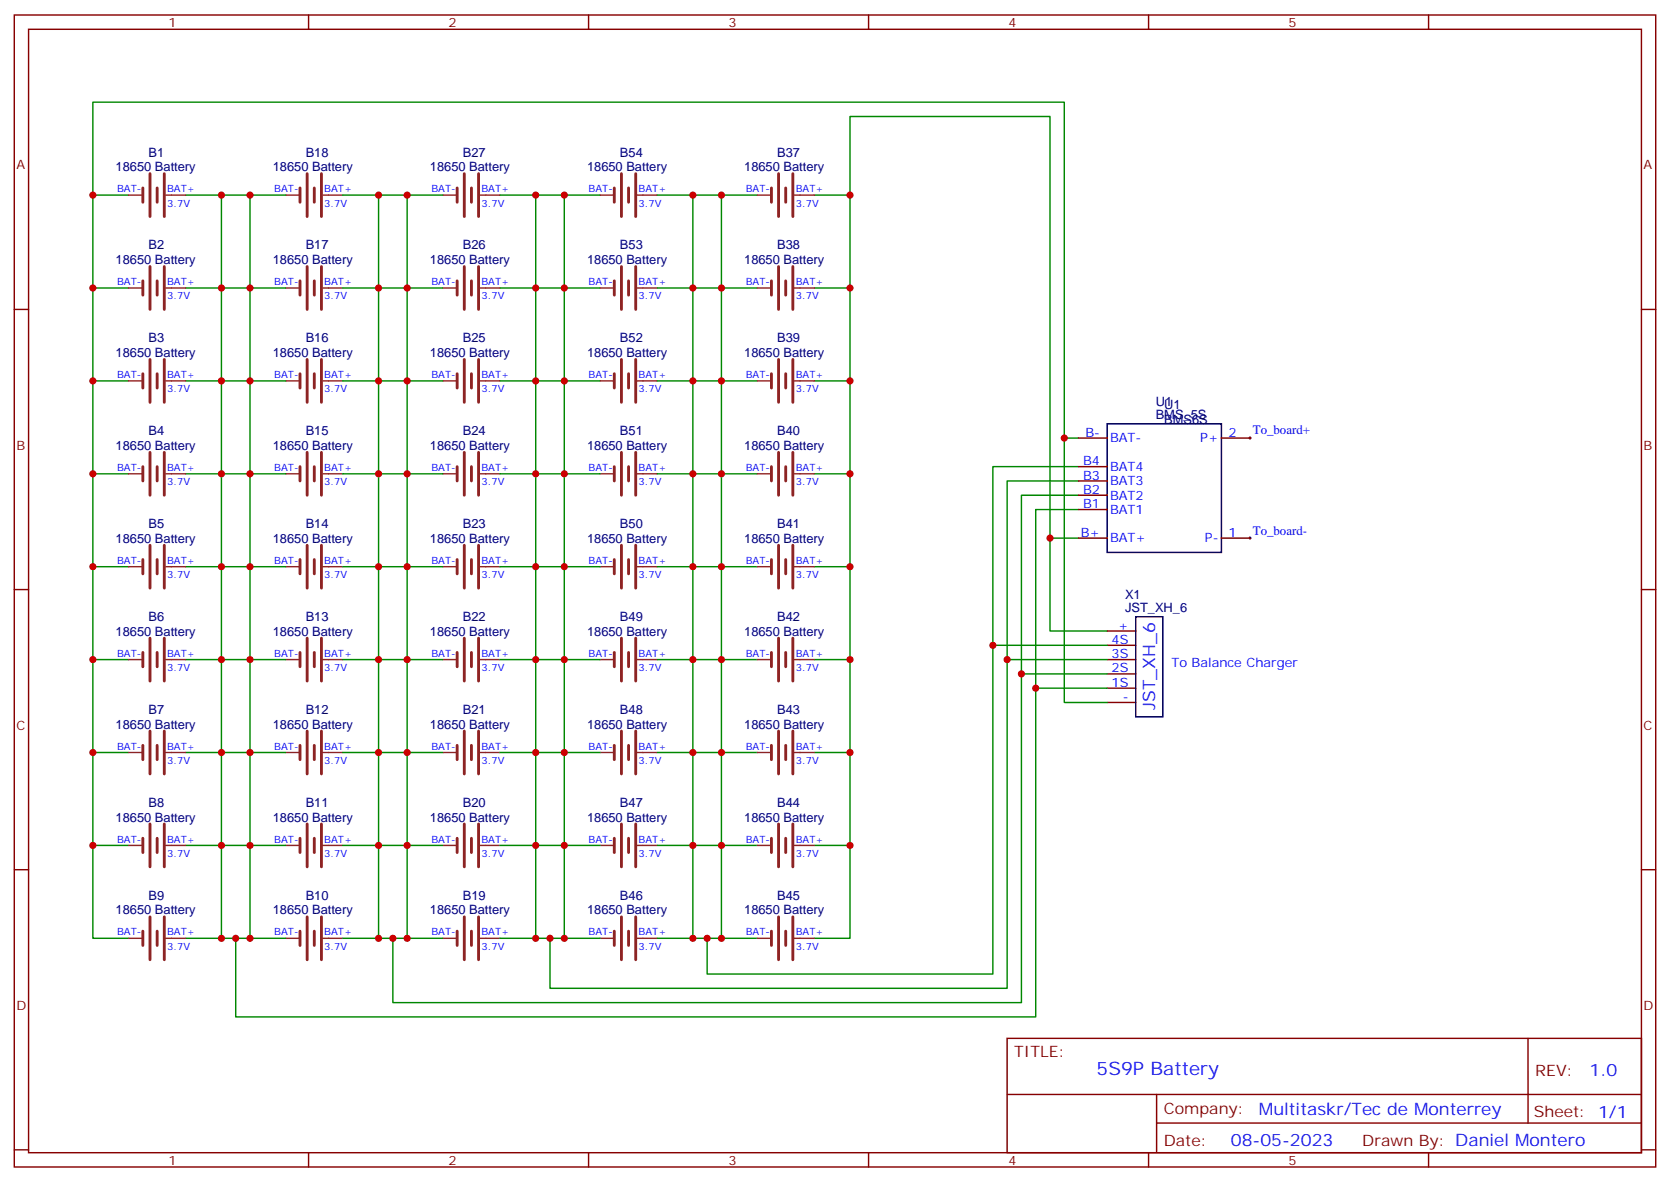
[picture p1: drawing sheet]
<svg xmlns="http://www.w3.org/2000/svg" width="412mm" height="292mm" viewBox="0 0 412 292" stroke-linecap="round" stroke-linejoin="round" font-family="sans-serif">
<path d="M308.3 108.1h.7M308.7 107.8v.7M308.3 132.8h.7M308.7 132.5v.7" fill="none" stroke="#000" stroke-width=".25"/>
<g fill="none" stroke="#008700" stroke-width=".35">
<path d="M22.9 48.2v-23h239.9v82.9h3.5M31.7 48.2h-8.8v22.9h8.8M45.9 48.2h8.8v22.9h-8.8M54.7 48.2h7M70.6 48.2h-8.9v22.9h8.9M84.7 48.2h8.8v22.9h-8.8M93.5 48.2h7M109.4 48.2h-8.9v22.9h8.9M123.5 48.2h8.8v22.9h-8.8M132.3 48.2h7M148.2 48.2h-8.9v22.9h8.9M162.3 48.2h8.8v22.9h-8.8"/>
<path d="M171.1 48.2h7.1M187 48.2h-8.8v22.9h8.8M201.1 48.2h8.8v22.9h-8.8M209.9 48.2v-19.4h49.4v104h7M22.9 71.1v22.9h8.8M209.9 71.1v22.9h-8.8M22.9 94v22.9h8.8M45.9 94h8.8v-22.9h7v22.9h8.9M84.7 94h8.8v-22.9h7v22.9h8.9M123.5 94h8.8v-22.9h7v22.9h8.9M162.3 94h8.8v-22.9h7.1v22.9h8.8M209.9 94v22.9h-8.8"/>
<path d="M22.9 116.9v23h8.8M45.9 116.9h8.8v-22.9h7v22.9h8.9M84.7 116.9h8.8v-22.9h7v22.9h8.9M123.5 116.9h8.8v-22.9h7v22.9h8.9M162.3 116.9h8.8v-22.9h7.1v22.9h8.8M209.9 116.9v23h-8.8M262.8 108.1v65.3h10.6M266.3 118.7h-17.6v125.2h-112.9v-12.3M266.3 115.2h-21.1v125.2h-70.6v-8.8M22.9 139.9v22.9h8.8M45.9 139.9h8.8v-23h7v23h8.9M84.7 139.9h8.8v-23h7v23h8.9"/>
<path d="M123.5 139.9h8.8v-23h7v23h8.9M162.3 139.9h8.8v-23h7.1v23h8.8M209.9 139.9v22.9h-8.8M259.3 132.8v23h14.1M266.3 125.8h-10.5v125.2h-197.6v-19.4M266.3 122.2h-14.1v125.3h-155.2v-15.9M245.2 159.3h28.2M22.9 162.8v22.9h8.8M45.9 162.8h8.8v-22.9h7v22.9h8.9M84.7 162.8h8.8v-22.9h7v22.9h8.9M123.5 162.8h8.8v-22.9h7v22.9h8.9M162.3 162.8h8.8v-22.9h7.1v22.9h8.8"/>
<path d="M209.9 162.8v22.9h-8.8M248.7 162.8h24.7M252.2 166.3h21.2M255.8 169.9h17.6M22.9 185.7v23h8.8M45.9 185.7h8.8v-22.9h7v22.9h8.9M84.7 185.7h8.8v-22.9h7v22.9h8.9M123.5 185.7h8.8v-22.9h7v22.9h8.9M162.3 185.7h8.8v-22.9h7.1v22.9h8.8M209.9 185.7v23h-8.8M22.9 208.7v22.9h8.8M45.9 208.7h8.8v-23h7v23h8.9"/>
<path d="M84.7 208.7h8.8v-23h7v23h8.9M123.5 208.7h8.8v-23h7v23h8.9M162.3 208.7h8.8v-23h7.1v23h8.8M209.9 208.7v22.9h-8.8M45.9 231.6h8.8v-22.9h7v22.9h8.9M54.7 231.6h7M84.7 231.6h8.8v-22.9h7v22.9h8.9M93.5 231.6h7M123.5 231.6h8.8v-22.9h7v22.9h8.9M132.3 231.6h7M162.3 231.6h8.8v-22.9h7.1v22.9h8.8M171.1 231.6h7.1"/>
</g>
<g fill="none" stroke="#8c2424" stroke-width=".35">
<path d="M31.7 48.2h3.6M40.9 48.2h5M70.6 48.2h3.5M79.7 48.2h5M109.4 48.2h3.5M118.5 48.2h5M148.2 48.2h3.5M157.3 48.2h5M187 48.2h3.5M196.1 48.2h5M31.7 71.1h3.6M40.9 71.1h5"/>
<path d="M70.6 71.1h3.5M79.7 71.1h5M109.4 71.1h3.5M118.5 71.1h5M148.2 71.1h3.5M157.3 71.1h5M187 71.1h3.5M196.1 71.1h5M31.7 94h3.6M40.9 94h5M70.6 94h3.5M79.7 94h5"/>
<path d="M109.4 94h3.5M118.5 94h5M148.2 94h3.5M157.3 94h5M187 94h3.5M196.1 94h5M31.7 116.9h3.6M40.9 116.9h5M70.6 116.9h3.5M79.7 116.9h5M109.4 116.9h3.5M118.5 116.9h5"/>
<path d="M148.2 116.9h3.5M157.3 116.9h5M187 116.9h3.5M196.1 116.9h5M31.7 139.9h3.6M40.9 139.9h5M70.6 139.9h3.5M79.7 139.9h5M109.4 139.9h3.5M118.5 139.9h5M148.2 139.9h3.5M157.3 139.9h5"/>
<path d="M187 139.9h3.5M196.1 139.9h5M31.7 162.8h3.6M40.9 162.8h5M70.6 162.8h3.5M79.7 162.8h5M109.4 162.8h3.5M118.5 162.8h5M148.2 162.8h3.5M157.3 162.8h5M187 162.8h3.5M196.1 162.8h5"/>
<path d="M31.7 185.7h3.6M40.9 185.7h5M70.6 185.7h3.5M79.7 185.7h5M109.4 185.7h3.5M118.5 185.7h5M148.2 185.7h3.5M157.3 185.7h5M187 185.7h3.5M196.1 185.7h5M31.7 208.7h3.6M40.9 208.7h5"/>
<path d="M70.6 208.7h3.5M79.7 208.7h5M109.4 208.7h3.5M118.5 208.7h5M148.2 208.7h3.5M157.3 208.7h5M187 208.7h3.5M196.1 208.7h5M31.7 231.6h3.6M40.9 231.6h5M70.6 231.6h3.5M79.7 231.6h5"/>
<path d="M109.4 231.6h3.5M118.5 231.6h5M148.2 231.6h3.5M157.3 231.6h5M187 231.6h3.5M196.1 231.6h5"/>
</g>
<g fill="none" stroke="#8c2424" stroke-width=".71">
<path d="M35.3 46.4v3.5M37 42.9v10.5M38.8 46.4v3.5M40.6 42.9v10.5M74.1 46.4v3.5M75.8 42.9v10.5M77.6 46.4v3.5M79.4 42.9v10.5M112.9 46.4v3.5M114.7 42.9v10.5M116.4 46.4v3.5M118.2 42.9v10.5"/>
<path d="M151.7 46.4v3.5M153.5 42.9v10.5M155.2 46.4v3.5M157 42.9v10.5M190.5 46.4v3.5M192.3 42.9v10.5M194 46.4v3.5M195.8 42.9v10.5M35.3 69.3v3.5M37 65.8v10.6M38.8 69.3v3.5M40.6 65.8v10.6"/>
<path d="M74.1 69.3v3.5M75.8 65.8v10.6M77.6 69.3v3.5M79.4 65.8v10.6M112.9 69.3v3.5M114.7 65.8v10.6M116.4 69.3v3.5M118.2 65.8v10.6M151.7 69.3v3.5M153.5 65.8v10.6M155.2 69.3v3.5M157 65.8v10.6"/>
<path d="M190.5 69.3v3.5M192.3 65.8v10.6M194 69.3v3.5M195.8 65.8v10.6M35.3 92.3v3.5M37 88.7v10.6M38.8 92.3v3.5M40.6 88.7v10.6M74.1 92.3v3.5M75.8 88.7v10.6M77.6 92.3v3.5M79.4 88.7v10.6"/>
<path d="M112.9 92.3v3.5M114.7 88.7v10.6M116.4 92.3v3.5M118.2 88.7v10.6M151.7 92.3v3.5M153.5 88.7v10.6M155.2 92.3v3.5M157 88.7v10.6M190.5 92.3v3.5M192.3 88.7v10.6M194 92.3v3.5M195.8 88.7v10.6"/>
<path d="M35.3 115.2v3.5M37 111.7v10.5M38.8 115.2v3.5M40.6 111.7v10.5M74.1 115.2v3.5M75.8 111.7v10.5M77.6 115.2v3.5M79.4 111.7v10.5M112.9 115.2v3.5M114.7 111.7v10.5M116.4 115.2v3.5M118.2 111.7v10.5"/>
<path d="M151.7 115.2v3.5M153.5 111.7v10.5M155.2 115.2v3.5M157 111.7v10.5M190.5 115.2v3.5M192.3 111.7v10.5M194 115.2v3.5M195.8 111.7v10.5M35.3 138.1v3.5M37 134.6v10.6M38.8 138.1v3.5M40.6 134.6v10.6"/>
<path d="M74.1 138.1v3.5M75.8 134.6v10.6M77.6 138.1v3.5M79.4 134.6v10.6M112.9 138.1v3.5M114.7 134.6v10.6M116.4 138.1v3.5M118.2 134.6v10.6M151.7 138.1v3.5M153.5 134.6v10.6M155.2 138.1v3.5M157 134.6v10.6"/>
<path d="M190.5 138.1v3.5M192.3 134.6v10.6M194 138.1v3.5M195.8 134.6v10.6M37 157.5v10.6M40.6 157.5v10.6M75.8 157.5v10.6M79.4 157.5v10.6M114.7 157.5v10.6M118.2 157.5v10.6M153.5 157.5v10.6M157 157.5v10.6"/>
<path d="M192.3 157.5v10.6M195.8 157.5v10.6M35.3 161v3.6M38.8 161v3.6M74.1 161v3.6M77.6 161v3.6M112.9 161v3.6M116.4 161v3.6M151.7 161v3.6M155.2 161v3.6M190.5 161v3.6M194 161v3.6"/>
<path d="M35.3 184v3.5M37 180.4v10.6M38.8 184v3.5M40.6 180.4v10.6M74.1 184v3.5M75.8 180.4v10.6M77.6 184v3.5M79.4 180.4v10.6M112.9 184v3.5M114.7 180.4v10.6M116.4 184v3.5M118.2 180.4v10.6"/>
<path d="M151.7 184v3.5M153.5 180.4v10.6M155.2 184v3.5M157 180.4v10.6M190.5 184v3.5M192.3 180.4v10.6M194 184v3.5M195.8 180.4v10.6M35.3 206.9v3.5M37 203.4v10.6M38.8 206.9v3.5M40.6 203.4v10.6"/>
<path d="M74.1 206.9v3.5M75.8 203.4v10.6M77.6 206.9v3.5M79.4 203.4v10.6M112.9 206.9v3.5M114.7 203.4v10.6M116.4 206.9v3.5M118.2 203.4v10.6M151.7 206.9v3.5M153.5 203.4v10.6M155.2 206.9v3.5M157 203.4v10.6"/>
<path d="M190.5 206.9v3.5M192.3 203.4v10.6M194 206.9v3.5M195.8 203.4v10.6M35.3 229.8v3.6M37 226.3v10.6M38.8 229.8v3.6M40.6 226.3v10.6M74.1 229.8v3.6M75.8 226.3v10.6M77.6 229.8v3.6M79.4 226.3v10.6"/>
<path d="M112.9 229.8v3.6M114.7 226.3v10.6M116.4 229.8v3.6M118.2 226.3v10.6M151.7 229.8v3.6M153.5 226.3v10.6M155.2 229.8v3.6M157 226.3v10.6M190.5 229.8v3.6M192.3 226.3v10.6M194 229.8v3.6M195.8 226.3v10.6"/>
</g>
<g fill="none" stroke="#870000" stroke-width=".35">
<path d="M3.5 3.7h405.4v284.3h-405.4zM7.1 7.2h398.2v277.3h-398.2zM76.2 3.7v3.5M145.3 3.7v3.5M214.5 3.7v3.5M283.6 3.7v3.5M352.8 3.7v3.5M3.5 76.4h3.6M405.3 76.4h3.6M266.3 118.7h7.1M266.3 108.1h7.1M266.3 115.2h7.1"/>
<path d="M301.6 108.1h7.1M266.3 132.8h7.1M266.3 125.8h7.1M266.3 122.2h7.1M301.6 132.8h7.1M3.5 145.5h3.6M273.4 159.3h7.1M273.4 155.8h7.1M405.3 145.5h3.6M273.4 173.4h7.1M273.4 169.9h7.1M273.4 166.3h7.1"/>
<path d="M273.4 162.8h7.1M3.5 214.7h3.6M405.3 214.7h3.6M248.7 256.3h156.6v28.2h-156.6zM377.3 256.3v20.9M248.7 270.1h156.5M285.6 277.2h119.6M285.6 270.1v14.2M3.5 283.8h3.6M76.2 284.5v3.5M145.3 284.5v3.5M214.5 284.5v3.5"/>
<path d="M283.6 284.5v3.5M352.8 284.5v3.5M405.3 283.8h3.6"/>
</g>
<path d="M273.4 104.6h28.2v31.7h-28.2zM280.5 152.2h6.7v24.7h-6.7z" fill="none" stroke="#000" stroke-width=".35"/>
<g fill="#c00">
<circle cx="139.3" cy="71.1" r=".88"/>
<circle cx="139.3" cy="94" r=".88"/>
<circle cx="139.3" cy="116.9" r=".88"/>
<circle cx="139.3" cy="139.9" r=".88"/>
<circle cx="139.3" cy="162.8" r=".88"/>
<circle cx="139.3" cy="185.7" r=".88"/>
<circle cx="139.3" cy="208.7" r=".88"/>
<circle cx="171.1" cy="71.1" r=".88"/>
<circle cx="171.1" cy="94" r=".88"/>
<circle cx="171.1" cy="116.9" r=".88"/>
<circle cx="171.1" cy="139.9" r=".88"/>
<circle cx="171.1" cy="162.8" r=".88"/>
<circle cx="171.1" cy="185.7" r=".88"/>
<circle cx="171.1" cy="208.7" r=".88"/>
<circle cx="209.9" cy="208.7" r=".88"/>
<circle cx="209.9" cy="185.7" r=".88"/>
<circle cx="209.9" cy="162.8" r=".88"/>
<circle cx="209.9" cy="139.9" r=".88"/>
<circle cx="209.9" cy="116.9" r=".88"/>
<circle cx="209.9" cy="94" r=".88"/>
<circle cx="209.9" cy="71.1" r=".88"/>
<circle cx="178.2" cy="208.7" r=".88"/>
<circle cx="178.2" cy="185.7" r=".88"/>
<circle cx="178.2" cy="162.8" r=".88"/>
<circle cx="178.2" cy="139.9" r=".88"/>
<circle cx="178.2" cy="116.9" r=".88"/>
<circle cx="178.2" cy="94" r=".88"/>
<circle cx="178.2" cy="71.1" r=".88"/>
<circle cx="100.5" cy="71.1" r=".88"/>
<circle cx="100.5" cy="94" r=".88"/>
<circle cx="100.5" cy="116.9" r=".88"/>
<circle cx="100.5" cy="139.9" r=".88"/>
<circle cx="100.5" cy="162.8" r=".88"/>
<circle cx="100.5" cy="185.7" r=".88"/>
<circle cx="100.5" cy="208.7" r=".88"/>
<circle cx="132.3" cy="71.1" r=".88"/>
<circle cx="132.3" cy="94" r=".88"/>
<circle cx="132.3" cy="116.9" r=".88"/>
<circle cx="132.3" cy="139.9" r=".88"/>
<circle cx="132.3" cy="162.8" r=".88"/>
<circle cx="132.3" cy="185.7" r=".88"/>
<circle cx="132.3" cy="208.7" r=".88"/>
<circle cx="61.7" cy="71.1" r=".88"/>
<circle cx="61.7" cy="94" r=".88"/>
<circle cx="61.7" cy="116.9" r=".88"/>
<circle cx="61.7" cy="139.9" r=".88"/>
<circle cx="61.7" cy="162.8" r=".88"/>
<circle cx="61.7" cy="185.7" r=".88"/>
<circle cx="61.7" cy="208.7" r=".88"/>
<circle cx="93.5" cy="71.1" r=".88"/>
<circle cx="93.5" cy="94" r=".88"/>
<circle cx="93.5" cy="116.9" r=".88"/>
<circle cx="93.5" cy="139.9" r=".88"/>
<circle cx="93.5" cy="162.8" r=".88"/>
<circle cx="93.5" cy="185.7" r=".88"/>
<circle cx="93.5" cy="208.7" r=".88"/>
<circle cx="54.7" cy="208.7" r=".88"/>
<circle cx="54.7" cy="185.7" r=".88"/>
<circle cx="54.7" cy="162.8" r=".88"/>
<circle cx="54.7" cy="139.9" r=".88"/>
<circle cx="54.7" cy="116.9" r=".88"/>
<circle cx="54.7" cy="94" r=".88"/>
<circle cx="54.7" cy="71.1" r=".88"/>
<circle cx="22.9" cy="208.7" r=".88"/>
<circle cx="22.9" cy="185.7" r=".88"/>
<circle cx="22.9" cy="162.8" r=".88"/>
<circle cx="22.9" cy="139.9" r=".88"/>
<circle cx="22.9" cy="116.9" r=".88"/>
<circle cx="22.9" cy="94" r=".88"/>
<circle cx="22.9" cy="71.1" r=".88"/>
<circle cx="171.1" cy="231.6" r=".88"/>
<circle cx="178.2" cy="231.6" r=".88"/>
<circle cx="139.3" cy="231.6" r=".88"/>
<circle cx="132.3" cy="231.6" r=".88"/>
<circle cx="100.5" cy="231.6" r=".88"/>
<circle cx="93.5" cy="231.6" r=".88"/>
<circle cx="61.7" cy="231.6" r=".88"/>
<circle cx="54.7" cy="231.6" r=".88"/>
<circle cx="171.1" cy="48.2" r=".88"/>
<circle cx="178.2" cy="48.2" r=".88"/>
<circle cx="139.3" cy="48.2" r=".88"/>
<circle cx="132.3" cy="48.2" r=".88"/>
<circle cx="100.5" cy="48.2" r=".88"/>
<circle cx="93.5" cy="48.2" r=".88"/>
<circle cx="61.7" cy="48.2" r=".88"/>
<circle cx="54.7" cy="48.2" r=".88"/>
<circle cx="22.9" cy="48.2" r=".88"/>
<circle cx="209.9" cy="48.2" r=".88"/>
<circle cx="262.8" cy="108.1" r=".88"/>
<circle cx="259.3" cy="132.8" r=".88"/>
<circle cx="58.2" cy="231.6" r=".88"/>
<circle cx="97" cy="231.6" r=".88"/>
<circle cx="135.8" cy="231.6" r=".88"/>
<circle cx="174.6" cy="231.6" r=".88"/>
<circle cx="255.8" cy="169.9" r=".88"/>
<circle cx="252.2" cy="166.3" r=".88"/>
<circle cx="248.7" cy="162.8" r=".88"/>
<circle cx="245.2" cy="159.3" r=".88"/>
</g>
<text font-size="4.6" fill="#00f" x="270.8" y="265.3">5S9P Battery</text>
<g font-size="4.2" fill="#00f">
<text x="285.3" y="175.2" transform="rotate(-90 285.3 175.2)">JST_XH_6</text>
<text x="392.5" y="265.6">1.0</text>
<text x="310.9" y="275.1">Multitaskr/Tec de Monterrey</text>
<text x="304" y="282.9">08-05-2023</text>
</g>
<g font-size="3.9" fill="#800">
<text x="250.5" y="260.9">TITLE:</text>
<text x="379.1" y="265.6">REV:</text>
<text x="287.4" y="275.1">Company:</text>
<text x="378.7" y="275.7">Sheet: 1/1</text>
<text x="287.4" y="282.8">Date:</text>
<text x="336.4" y="282.8">Drawn By: Daniel Montero</text>
</g>
<g font-size="3.2" fill="#800">
<text x="41.6" y="6.7">1</text>
<text x="110.8" y="6.7">2</text>
<text x="179.9" y="6.7">3</text>
<text x="249.1" y="6.7">4</text>
<text x="318.2" y="6.7">5</text>
<text x="4.1" y="41.8">A</text>
<text x="405.9" y="41.8">A</text>
<text x="4.1" y="110.9">B</text>
<text x="405.9" y="110.9">B</text>
<text x="4.1" y="180.1">C</text>
<text x="405.9" y="180.1">C</text>
<text x="4.1" y="249.2">D</text>
<text x="405.9" y="249.2">D</text>
<text x="41.6" y="287.5">1</text>
<text x="110.8" y="287.5">2</text>
<text x="179.9" y="287.5">3</text>
<text x="249.1" y="287.5">4</text>
<text x="318.2" y="287.5">5</text>
</g>
<g font-size="3.2" fill="#000080">
<text x="36.7" y="38.6">B1</text>
<text x="75.5" y="38.6">B18</text>
<text x="114.3" y="38.6">B27</text>
<text x="153.1" y="38.6">B54</text>
<text x="191.9" y="38.6">B37</text>
<text x="28.6" y="42.3">18650 Battery</text>
<text x="67.4" y="42.3">18650 Battery</text>
<text x="106.2" y="42.3">18650 Battery</text>
<text x="145" y="42.3">18650 Battery</text>
<text x="183.8" y="42.3">18650 Battery</text>
<text x="28.6" y="65.2">18650 Battery</text>
<text x="36.7" y="61.6">B2</text>
<text x="67.4" y="65.2">18650 Battery</text>
<text x="75.5" y="61.6">B17</text>
<text x="106.2" y="65.2">18650 Battery</text>
<text x="114.3" y="61.6">B26</text>
<text x="145" y="65.2">18650 Battery</text>
<text x="153.1" y="61.6">B53</text>
<text x="183.8" y="65.2">18650 Battery</text>
<text x="191.9" y="61.6">B38</text>
<text x="28.6" y="88.1">18650 Battery</text>
<text x="36.7" y="84.5">B3</text>
<text x="67.4" y="88.1">18650 Battery</text>
<text x="75.5" y="84.5">B16</text>
<text x="106.2" y="88.1">18650 Battery</text>
<text x="114.3" y="84.5">B25</text>
<text x="145" y="88.1">18650 Battery</text>
<text x="153.1" y="84.5">B52</text>
<text x="183.8" y="88.1">18650 Battery</text>
<text x="191.9" y="84.5">B39</text>
<text x="285.4" y="100.2">U1</text>
<text x="287.5" y="101.1">U1</text>
<text x="36.7" y="107.4">B4</text>
<text x="75.5" y="107.4">B15</text>
<text x="114.3" y="107.4">B24</text>
<text x="153.1" y="107.4">B51</text>
<text x="191.9" y="107.4">B40</text>
<text x="285.4" y="103.4">BMS_5S</text>
<text x="287.5" y="104.6">BMS6S</text>
<text x="28.6" y="111.1">18650 Battery</text>
<text x="67.4" y="111.1">18650 Battery</text>
<text x="106.2" y="111.1">18650 Battery</text>
<text x="145" y="111.1">18650 Battery</text>
<text x="183.8" y="111.1">18650 Battery</text>
<text x="36.7" y="130.4">B5</text>
<text x="75.5" y="130.4">B14</text>
<text x="114.3" y="130.4">B23</text>
<text x="153.1" y="130.4">B50</text>
<text x="191.9" y="130.4">B41</text>
<text x="28.6" y="134">18650 Battery</text>
<text x="67.4" y="134">18650 Battery</text>
<text x="106.2" y="134">18650 Battery</text>
<text x="145" y="134">18650 Battery</text>
<text x="183.8" y="134">18650 Battery</text>
<text x="277.8" y="147.8">X1</text>
<text x="36.7" y="153.3">B6</text>
<text x="75.5" y="153.3">B13</text>
<text x="114.3" y="153.3">B22</text>
<text x="153.1" y="153.3">B49</text>
<text x="191.9" y="153.3">B42</text>
<text x="277.8" y="151.1">JST_XH_6</text>
<text x="28.6" y="156.9">18650 Battery</text>
<text x="67.4" y="156.9">18650 Battery</text>
<text x="106.2" y="156.9">18650 Battery</text>
<text x="145" y="156.9">18650 Battery</text>
<text x="183.8" y="156.9">18650 Battery</text>
<text x="28.6" y="179.9">18650 Battery</text>
<text x="36.7" y="176.2">B7</text>
<text x="67.4" y="179.9">18650 Battery</text>
<text x="75.5" y="176.2">B12</text>
<text x="106.2" y="179.9">18650 Battery</text>
<text x="114.3" y="176.2">B21</text>
<text x="145" y="179.9">18650 Battery</text>
<text x="153.1" y="176.2">B48</text>
<text x="183.8" y="179.9">18650 Battery</text>
<text x="191.9" y="176.2">B43</text>
<text x="28.6" y="202.8">18650 Battery</text>
<text x="36.7" y="199.2">B8</text>
<text x="67.4" y="202.8">18650 Battery</text>
<text x="75.5" y="199.2">B11</text>
<text x="106.2" y="202.8">18650 Battery</text>
<text x="114.3" y="199.2">B20</text>
<text x="145" y="202.8">18650 Battery</text>
<text x="153.1" y="199.2">B47</text>
<text x="183.8" y="202.8">18650 Battery</text>
<text x="191.9" y="199.2">B44</text>
<text x="28.6" y="225.7">18650 Battery</text>
<text x="36.7" y="222.1">B9</text>
<text x="67.4" y="225.7">18650 Battery</text>
<text x="75.5" y="222.1">B10</text>
<text x="106.2" y="225.7">18650 Battery</text>
<text x="114.3" y="222.1">B19</text>
<text x="145" y="225.7">18650 Battery</text>
<text x="153.1" y="222.1">B46</text>
<text x="183.8" y="225.7">18650 Battery</text>
<text x="191.9" y="222.1">B45</text>
</g>
<g font-size="3.2" fill="#00f">
<text x="268" y="107.8">B-</text>
<text x="303.4" y="107.8">2</text>
<text x="309.4" y="107.2">To_board+</text>
<text x="274.1" y="109.2">BAT-</text>
<text x="296.4" y="109.2">P+</text>
<text x="267.4" y="118.4">B3</text>
<text x="267.4" y="114.8">B4</text>
<text x="274.1" y="119.8">BAT3</text>
<text x="274.1" y="116.2">BAT4</text>
<text x="267.4" y="125.4">B1</text>
<text x="267.4" y="121.9">B2</text>
<text x="274.1" y="123.3">BAT2</text>
<text x="274.1" y="126.8">BAT1</text>
<text x="309.4" y="131.9">To_board-</text>
<text x="266.9" y="132.5">B+</text>
<text x="274.1" y="133.9">BAT+</text>
<text x="297.6" y="133.9">P-</text>
<text x="303.4" y="132.5">1</text>
<text x="276.1" y="155.4">+</text>
<text x="274.5" y="158.9">4S</text>
<text x="274.5" y="166">2S</text>
<text x="274.5" y="162.5">3S</text>
<text x="289.3" y="164.6">To Balance Charger</text>
<text x="274.5" y="169.5">1S</text>
<text x="277.3" y="173">-</text>
</g>
<g font-size="2.5" fill="#00f">
<text x="28.9" y="47.4">BAT-</text>
<text x="41.3" y="47.4">BAT+</text>
<text x="67.7" y="47.4">BAT-</text>
<text x="80.1" y="47.4">BAT+</text>
<text x="106.5" y="47.4">BAT-</text>
<text x="118.9" y="47.4">BAT+</text>
<text x="145.3" y="47.4">BAT-</text>
<text x="157.7" y="47.4">BAT+</text>
<text x="184.1" y="47.4">BAT-</text>
<text x="196.5" y="47.4">BAT+</text>
<text x="41.3" y="51">3.7V</text>
<text x="80.1" y="51">3.7V</text>
<text x="118.9" y="51">3.7V</text>
<text x="157.7" y="51">3.7V</text>
<text x="196.5" y="51">3.7V</text>
<text x="28.9" y="70.4">BAT-</text>
<text x="41.3" y="70.4">BAT+</text>
<text x="67.7" y="70.4">BAT-</text>
<text x="80.1" y="70.4">BAT+</text>
<text x="106.5" y="70.4">BAT-</text>
<text x="118.9" y="70.4">BAT+</text>
<text x="145.3" y="70.4">BAT-</text>
<text x="157.7" y="70.4">BAT+</text>
<text x="184.1" y="70.4">BAT-</text>
<text x="196.5" y="70.4">BAT+</text>
<text x="41.3" y="73.9">3.7V</text>
<text x="80.1" y="73.9">3.7V</text>
<text x="118.9" y="73.9">3.7V</text>
<text x="157.7" y="73.9">3.7V</text>
<text x="196.5" y="73.9">3.7V</text>
<text x="28.9" y="93.3">BAT-</text>
<text x="41.3" y="93.3">BAT+</text>
<text x="67.7" y="93.3">BAT-</text>
<text x="80.1" y="93.3">BAT+</text>
<text x="106.5" y="93.3">BAT-</text>
<text x="118.9" y="93.3">BAT+</text>
<text x="145.3" y="93.3">BAT-</text>
<text x="157.7" y="93.3">BAT+</text>
<text x="184.1" y="93.3">BAT-</text>
<text x="196.5" y="93.3">BAT+</text>
<text x="41.3" y="96.8">3.7V</text>
<text x="80.1" y="96.8">3.7V</text>
<text x="118.9" y="96.8">3.7V</text>
<text x="157.7" y="96.8">3.7V</text>
<text x="196.5" y="96.8">3.7V</text>
<text x="28.9" y="116.2">BAT-</text>
<text x="41.3" y="116.2">BAT+</text>
<text x="41.3" y="119.8">3.7V</text>
<text x="67.7" y="116.2">BAT-</text>
<text x="80.1" y="116.2">BAT+</text>
<text x="80.1" y="119.8">3.7V</text>
<text x="106.5" y="116.2">BAT-</text>
<text x="118.9" y="116.2">BAT+</text>
<text x="118.9" y="119.8">3.7V</text>
<text x="145.3" y="116.2">BAT-</text>
<text x="157.7" y="116.2">BAT+</text>
<text x="157.7" y="119.8">3.7V</text>
<text x="184.1" y="116.2">BAT-</text>
<text x="196.5" y="116.2">BAT+</text>
<text x="196.5" y="119.8">3.7V</text>
<text x="28.9" y="139.2">BAT-</text>
<text x="41.3" y="139.2">BAT+</text>
<text x="41.3" y="142.7">3.7V</text>
<text x="67.7" y="139.2">BAT-</text>
<text x="80.1" y="139.2">BAT+</text>
<text x="80.1" y="142.7">3.7V</text>
<text x="106.5" y="139.2">BAT-</text>
<text x="118.9" y="139.2">BAT+</text>
<text x="118.9" y="142.7">3.7V</text>
<text x="145.3" y="139.2">BAT-</text>
<text x="157.7" y="139.2">BAT+</text>
<text x="157.7" y="142.7">3.7V</text>
<text x="184.1" y="139.2">BAT-</text>
<text x="196.5" y="139.2">BAT+</text>
<text x="196.5" y="142.7">3.7V</text>
<text x="28.9" y="162.1">BAT-</text>
<text x="41.3" y="162.1">BAT+</text>
<text x="41.3" y="165.6">3.7V</text>
<text x="67.7" y="162.1">BAT-</text>
<text x="80.1" y="162.1">BAT+</text>
<text x="80.1" y="165.6">3.7V</text>
<text x="106.5" y="162.1">BAT-</text>
<text x="118.9" y="162.1">BAT+</text>
<text x="118.9" y="165.6">3.7V</text>
<text x="145.3" y="162.1">BAT-</text>
<text x="157.7" y="162.1">BAT+</text>
<text x="157.7" y="165.6">3.7V</text>
<text x="184.1" y="162.1">BAT-</text>
<text x="196.5" y="162.1">BAT+</text>
<text x="196.5" y="165.6">3.7V</text>
<text x="28.9" y="185">BAT-</text>
<text x="41.3" y="185">BAT+</text>
<text x="67.7" y="185">BAT-</text>
<text x="80.1" y="185">BAT+</text>
<text x="106.5" y="185">BAT-</text>
<text x="118.9" y="185">BAT+</text>
<text x="145.3" y="185">BAT-</text>
<text x="157.7" y="185">BAT+</text>
<text x="184.1" y="185">BAT-</text>
<text x="196.5" y="185">BAT+</text>
<text x="41.3" y="188.6">3.7V</text>
<text x="80.1" y="188.6">3.7V</text>
<text x="118.9" y="188.6">3.7V</text>
<text x="157.7" y="188.6">3.7V</text>
<text x="196.5" y="188.6">3.7V</text>
<text x="28.9" y="208">BAT-</text>
<text x="41.3" y="208">BAT+</text>
<text x="67.7" y="208">BAT-</text>
<text x="80.1" y="208">BAT+</text>
<text x="106.5" y="208">BAT-</text>
<text x="118.9" y="208">BAT+</text>
<text x="145.3" y="208">BAT-</text>
<text x="157.7" y="208">BAT+</text>
<text x="184.1" y="208">BAT-</text>
<text x="196.5" y="208">BAT+</text>
<text x="41.3" y="211.5">3.7V</text>
<text x="80.1" y="211.5">3.7V</text>
<text x="118.9" y="211.5">3.7V</text>
<text x="157.7" y="211.5">3.7V</text>
<text x="196.5" y="211.5">3.7V</text>
<text x="28.9" y="230.9">BAT-</text>
<text x="41.3" y="230.9">BAT+</text>
<text x="67.7" y="230.9">BAT-</text>
<text x="80.1" y="230.9">BAT+</text>
<text x="106.5" y="230.9">BAT-</text>
<text x="118.9" y="230.9">BAT+</text>
<text x="145.3" y="230.9">BAT-</text>
<text x="157.7" y="230.9">BAT+</text>
<text x="184.1" y="230.9">BAT-</text>
<text x="196.5" y="230.9">BAT+</text>
<text x="41.3" y="234.4">3.7V</text>
<text x="80.1" y="234.4">3.7V</text>
<text x="118.9" y="234.4">3.7V</text>
<text x="157.7" y="234.4">3.7V</text>
<text x="196.5" y="234.4">3.7V</text>
</g>
</svg>
